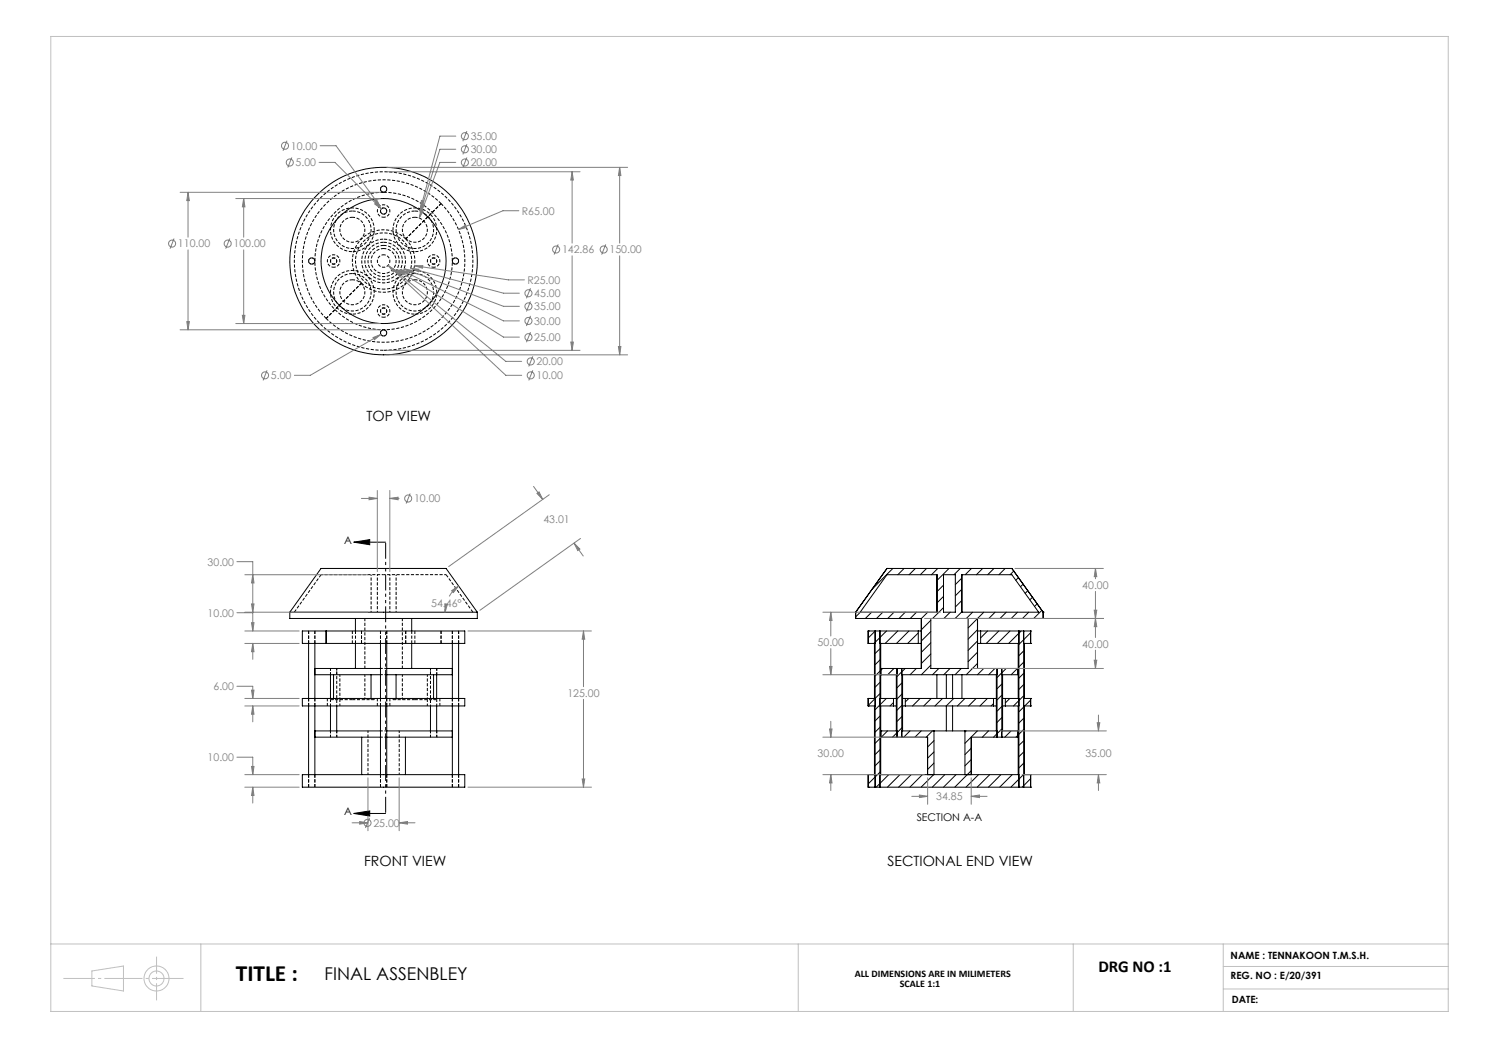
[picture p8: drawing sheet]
<svg xmlns="http://www.w3.org/2000/svg" width="594mm" height="420mm" viewBox="0 0 594 420" stroke-linecap="round" stroke-linejoin="round" font-family="sans-serif">
<g fill="none" stroke="#000" stroke-width=".4" stroke-dasharray="1.3 .6" stroke-dashoffset=".5" stroke-linecap="butt">
<path d="M152.6 76.5a1.25 1.25 0 0 0 2-.4 1.25 1.25 0 0 0-1.2-1.7 1.25 1.25 0 0 0-1.1 1.8l.3 .3M153.4 76.9a1.25 1.25 0 0 0 1.2-1.8 1.25 1.25 0 0 0-2.1-.3 1.25 1.25 0 0 0 .6 2.1h.3M152.4 85.1a1.25 1.25 0 0 0 2.1 0 1.25 1.25 0 0 0-.9-1.9 1.25 1.25 0 0 0-1.4 1.6l.2 .3M153.4 83.2a1.25 1.25 0 0 0-1.1 1.7 1.25 1.25 0 0 0 2.1 .3 1.25 1.25 0 0 0-.6-2h-.4M124.7 105.7a1.25 1.25 0 0 0 1.1-1.8 1.25 1.25 0 0 0-2-.3 1.25 1.25 0 0 0 .5 2l.4 .1M125.6 103.5a1.25 1.25 0 0 0-2.1 .5 1.25 1.25 0 0 0 1.3 1.7 1.25 1.25 0 0 0 1-1.9l-.2-.3M133.4 105.7a1.25 1.25 0 0 0 1.2-1.8 1.25 1.25 0 0 0-2.1-.3 1.25 1.25 0 0 0 .6 2l.3 .1M133.4 103.2a1.25 1.25 0 0 0-1.1 1.7 1.25 1.25 0 0 0 2.1 .3 1.25 1.25 0 0 0-.6-2h-.4M153.4 115.7a11.2 11.2 0 0 1-9.9-16.6 11.2 11.2 0 0 1 19.3-.9 11.2 11.2 0 0 1-8.3 17.4l-1.1 .1M173.4 105.7a1.25 1.25 0 0 0 1.2-1.8 1.25 1.25 0 0 0-2.1-.3 1.25 1.25 0 0 0 .6 2l.3 .1M173.4 103.2a1.25 1.25 0 0 0-1.1 1.7 1.25 1.25 0 0 0 2.1 .3 1.25 1.25 0 0 0-.6-2h-.4M181.3 105.3a1.25 1.25 0 0 1 .5-2.1 1.25 1.25 0 0 1 1.6 1.3 1.25 1.25 0 0 1-1.8 1l-.3-.2"/>
<path d="M182.2 105.7a1.25 1.25 0 0 0 1.1-1.8 1.25 1.25 0 0 0-2-.3 1.25 1.25 0 0 0 .5 2l.4 .1M153.4 134.4a1.25 1.25 0 0 0 1.2-1.8 1.25 1.25 0 0 0-2.1-.3 1.25 1.25 0 0 0 .6 2.1h.3M153.4 125.7a1.25 1.25 0 0 0 1.2-1.8 1.25 1.25 0 0 0-2.1-.3 1.25 1.25 0 0 0 .6 2l.3 .1M153.4 123.2a1.25 1.25 0 0 0-1.1 1.7 1.25 1.25 0 0 0 2.1 .3 1.25 1.25 0 0 0-.6-2h-.4M154.3 132.3a1.25 1.25 0 0 1-.4 2 1.25 1.25 0 0 1-1.7-1.2 1.25 1.25 0 0 1 1.8-1l.3 .2M128.4 229.9h25M153.4 229.9h25M147.2 292.4v17.5M159.7 309.9v-17.5"/>
</g>
<g fill="none" stroke="#000" stroke-width=".4" stroke-dasharray="1.3 .6" stroke-dashoffset=".3" stroke-linecap="butt">
<path d="M132.2 267.4v2.5M132.2 279.9v2.5M134.7 269.9v-2.5M154.7 267.4h-2.5M154.7 269.9h-2.5M170.9 279.9v2.5M172.2 267.4v2.5M174.7 269.9v-2.5M132.2 292.4v2.5M134.7 294.9v-2.5M135.9 282.4v-2.5M152.2 294.9h2.5"/>
<path d="M152.2 292.4h2.5M172.2 292.4v2.5M174.7 294.9v-2.5M174.7 282.4v-2.5"/>
</g>
<g fill="none" stroke="#000" stroke-width=".4" stroke-dasharray="1.3 .6" stroke-linecap="butt">
<path d="M153.4 76.9a27.5 27.5 0 0 1 24.1 40.8 27.5 27.5 0 0 1-47.3 1.4 27.5 27.5 0 0 1 21.5-42.1l1.7-.1M128.4 229.9l-10.7 15M123.4 252.4v5M125.9 257.4v-5M140.9 252.4v5M142.2 252.4v5M144.6 257.4v-5M144.6 252.4v5M152.2 252.4v5M154.7 257.4v-5M162.3 257.4v-5M162.3 252.4v5"/>
<path d="M164.7 257.4v-5M165.9 257.4v-5M176.4 257.4v-5M176.4 252.4v5M180.9 252.4v5M183.4 257.4v-5M189.2 244.9l-10.8-15M132.2 279.4v.5M133.4 279.4v.5M148.4 279.9v-.5M149.7 279.9v-.5M157.2 279.4v.5"/>
<path d="M158.4 279.4v.5M173.4 279.9v-.5M174.7 279.9v-.5M123.4 309.9v5M125.9 314.9v-5M152.2 309.9v5M154.7 314.9v-5M180.9 309.9v5M183.4 314.9v-5"/>
</g>
<g fill="none" stroke="#000" stroke-width=".4" stroke-dasharray="1.3 .6" stroke-dashoffset=".1" stroke-linecap="butt">
<path d="M153.4 98.2a6.2 6.2 0 0 1 5.6 9.1 6.2 6.2 0 0 1-10.7 .7 6.2 6.2 0 0 1 4.3-9.8h.8M176.4 81.4a32.5 32.5 0 0 1 0 46 32.5 32.5 0 0 1-45.9 0M176.4 81.4a32.5 32.5 0 0 0-45.9 0 32.5 32.5 0 0 0 0 46M144.6 113.2a12.5 12.5 0 0 0 17.7 0 12.5 12.5 0 0 0 0-17.6M144.6 113.2a12.5 12.5 0 0 1 0-17.6 12.5 12.5 0 0 1 17.7 0M123.4 279.4v3M130.9 279.4v3M132.2 279.9h8.7M140.9 279.9h8.8M150.9 279.4v3M152.2 279.4v3M157.2 279.9h8.7"/>
<path d="M165.9 279.9h8.8M180.9 279.4v3M125.9 282.4v-3M154.7 282.4v-3M155.9 282.4v-3M175.9 282.4v-3M183.4 282.4v-3"/>
</g>
<path d="M148.4 229.9v15M150.9 229.9v15M155.9 244.9v-15M158.4 244.9v-15M172.2 267.4v15M134.7 282.4v-15" fill="none" stroke="#000" stroke-width=".4" stroke-dasharray="1.3 .6" stroke-dashoffset=".8" stroke-linecap="butt"/>
<path d="M153.4 86.9a2.5 2.5 0 0 0 2.3-3.6 2.5 2.5 0 0 0-4.2-.4 2.5 2.5 0 0 0 1.4 4h.5M133.4 106.9a2.5 2.5 0 0 0 2.3-3.6 2.5 2.5 0 0 0-4.2-.4 2.5 2.5 0 0 0 1.4 4h.5M153.4 101.9a2.5 2.5 0 0 1 2.3 3.6 2.5 2.5 0 0 1-4.2 .4 2.5 2.5 0 0 1 1.4-3.9l.5-.1M173.4 106.9a2.5 2.5 0 0 0 2.3-3.6 2.5 2.5 0 0 0-4.2-.4 2.5 2.5 0 0 0 1.4 4h.5M153.4 126.9a2.5 2.5 0 0 0 2.3-3.6 2.5 2.5 0 0 0-4.2-.4 2.5 2.5 0 0 0 1.4 4h.5M135.9 269.9v10M145.9 279.9v-10M160.9 269.9v10M170.9 279.9v-10" fill="none" stroke="#000" stroke-width=".4" stroke-dasharray="1.3 .6" stroke-dashoffset=".4" stroke-linecap="butt"/>
<path d="M140.9 86.9a5 5 0 0 1 4.5 7.3 5 5 0 0 1-8.5 .6 5 5 0 0 1 3.3-7.8l.7-.1M153.4 99.4a5 5 0 0 1 4.5 7.3 5 5 0 0 1-8.5 .6 5 5 0 0 1 3.3-7.8l.7-.1M162.3 95.6l14.1-14.2M165.9 86.9a5 5 0 0 1 4.5 7.3 5 5 0 0 1-8.5 .6 5 5 0 0 1 3.3-7.8l.7-.1M140.9 111.9a5 5 0 0 1 4.5 7.3 5 5 0 0 1-8.5 .6 5 5 0 0 1 3.3-7.8l.7-.1M165.9 111.9a5 5 0 0 1 4.5 7.3 5 5 0 0 1-8.5 .6 5 5 0 0 1 3.3-7.8l.7-.1M130.5 127.4l14.1-14.2M145.9 247.4v20M160.9 267.4v-20" fill="none" stroke="#000" stroke-width=".4" stroke-dasharray="1.3 .6" stroke-dashoffset=".2" stroke-linecap="butt"/>
<g fill="none" stroke="#000" stroke-width=".4">
<path d="M141.5 216.9l6.4-1.1v2.1zM141.5 216.9h12.7M354.8 227.4h.1M354.8 227.4h50l12.5 17.5M354.8 227.4l-12.5 17.5M354.8 229.9h20v15h-30.7zM357.2 227.4l-8.3 8.3M361.6 227.4l-2.5 2.5M366.1 227.4l-2.5 2.5M370.6 227.4l-2.5 2.5M375.1 227.4l-2.5 2.5M377.4 234.1l-2.6 2.5"/>
<path d="M377.4 238.6l-2.6 2.5M377.4 229.9h4.7v15h-4.7zM379.6 227.4l-4.8 4.7M384.1 227.4l-2.5 2.5M384.7 231.3l-2.6 2.5M384.7 235.7l-2.6 2.6M384.7 229.9h20l10.8 15h-30.8zM384.8 229.9v15M388.6 227.4l-2.5 2.5M393.1 227.4l-2.5 2.5M397.6 227.4l-2.5 2.5M402.1 227.4l-2.5 2.5"/>
<path d="M404.7 227.4l12.6 17.5M405.5 228.4l-1.5 1.5M407.4 231.1l-1.1 1M409.3 233.7l-1.1 1M411.1 236.3l-1 1M413 238.9l-1.1 1M115.9 244.9v2.5h75v-2.5M115.9 244.9h75M115.9 244.9l12.5-17.5h50l12.5 17.5M123.4 257.4v22M125.9 257.4v22M130.5 252.4h55.4v5h-55.4"/>
<path d="M130.5 252.4h-9.6v5h9.6M130.5 252.4v5M142.2 247.4v5M142.2 257.4v10M152.2 257.4v22M154.7 257.4v22M164.7 247.4v5M164.7 257.4v10M180.9 257.4v22M183.4 257.4v22M342.3 247.4h.1M342.3 244.9h.1"/>
<path d="M342.3 244.9v2.5M342.3 247.4h26.2M344.1 244.9l-1.8 1.9M347.3 257.4h.1M347.3 252.4h.1M347.3 252.4v5M347.3 257.4h2.8M347.3 252.4h20M348.7 244.9l-2.6 2.5M349.8 257.4v22M350.1 252.4l-2.8 2.8M350.1 252.4v62.5"/>
<path d="M350.1 252.4h.1M352 259.5l-1.9 1.9M352 252.4v62.5M352 257.4h15.3M352.3 257.4v22M353.1 244.9l-2.5 2.5M354.6 252.4l-5 5M357.6 244.9l-2.5 2.5M359.1 252.4l-5 5M362.1 244.9l-2.5 2.5M363.6 252.4l-5 5M366.6 244.9l-2.5 2.5"/>
<path d="M367.3 257.4h1.2M367.3 252.4h1.2M367.3 253.2l-4.2 4.2M367.3 252.4v5M368.5 247.4v20h-16.2M371.1 244.9l-2.6 2.5M372.3 248.1l-3.8 3.8M372.3 252.6l-3.8 3.8M372.3 257.1l-3.8 3.8M372.3 247.4h14.9v20h-14.9zM377.4 243l-4.3 4.4M380.1 244.9l-2.5 2.5"/>
<path d="M384.7 240.2l-2.6 2.6M384.7 244.7l-2.6 2.7M389 244.9l-2.5 2.5M391 247.4l-3.8 3.8M391 251.9l-3.8 3.8M391 256.4l-3.8 3.8M391 247.4v20h16.3M391 247.4h26.3M391 257.4h1.3M391 252.4h1.3M392.3 257.4h15.3M392.3 252.4h20"/>
<path d="M392.3 252.4v5M393.5 244.9l-2.5 2.5M395 252.4l-2.7 2.7M398 244.9l-2.5 2.5M399.5 252.4l-5 5M402.5 244.9l-2.5 2.5M404 252.4l-5 5M407 244.9l-2.5 2.5M407.3 257.4v22M407.6 252.4v62.5M408.5 252.4l-5 5M409.5 257.4h2.8"/>
<path d="M409.5 252.4v62.5M409.8 257.4v22M411.5 244.9l-2.5 2.5M412.3 252.4h.1M412.3 257.4h.1M412.3 253.1l-4.7 4.7M412.3 252.4v5M414.9 241.5l-1.1 1.1M416.7 244.1l-3.2 3.3M417.3 247.4h.1M417.3 244.9h.1M417.3 244.9v2.5"/>
<path d="M120.9 279.4h65v3h-65zM125.9 267.4h26.3M125.9 269.9h26.3M132.2 269.9v9.5M133.4 269.9v9.5M148.4 269.9v9.5M154.7 267.4h26.2M154.7 269.9h26.2M158.4 269.9v9.5M173.4 269.9v9.5M174.7 269.9v9.5M347.3 279.4h.1"/>
<path d="M347.3 279.4h2.8l-2.8 2.8M347.3 279.4v3M352 268.5l-1.9 1.9M352 273l-1.9 1.9M352 264l-1.9 1.9M352 277.5l-1.9 1.8M352 279.4h5.4M352.3 267.4h.1M352.3 269.9h.1M352.3 269.9h6.5M353.1 267.4l-.8 .8M354.5 279.4l-4.4 4.5"/>
<path d="M357.4 279.4h1.1M357.4 279.4v3M357.6 267.4l-2.5 2.5M358.5 269.9v22.5M358.8 267.4v27.5M360.7 267.4v27.5M360.7 269.9h38.1M360.7 273.2l-1.9 1.9M360.7 277.7l-1.9 1.9M361 279.4h1.1M361 269.9v22.5M362.1 267.4l-3.3 3.2"/>
<path d="M362.1 279.4h35.3M362.1 279.4v3M363.5 279.4l-1.4 1.4M366.5 267.4l-2.5 2.5M368 279.4l-3 3M372.3 261.6l-3.8 3.8M372.3 266.1l-3.8 3.8M372.5 279.4l-3 3M374.8 269.9v9.5M375.5 267.4l-2.5 2.5M377 279.4l-3 3M378.5 269.9v9.5"/>
<path d="M380 267.4l-2.5 2.5M381 269.9v9.5M381.5 279.4l-3 3v10M384.5 267.4l-2.5 2.5M384.8 269.9v9.5M386 279.4l-3 3M390.5 279.4l-3 3M391 260.9l-3.8 3.8M391 265.4l-4.5 4.5M393.5 267.4l-2.5 2.5M395 279.4l-3 3M397.4 279.4h1.1"/>
<path d="M397.4 279.4v3M398 267.4l-2.5 2.5M398.5 269.9v22.5M398.8 267.4v27.5M400.7 273.6l-1.9 1.9M400.7 278.1l-1.9 1.9M400.7 267.4v27.5M400.7 269.9h6.6M401 279.4h1.1M401 269.9v22.5M402.1 279.4h5.5M402.1 279.4v3"/>
<path d="M402.5 267.4l-3.7 3.6M403.9 279.4l-1.8 1.8M407 267.4l-2.5 2.5M407.2 267.4v2.5M409.5 260.4l-1.9 1.9M409.5 273.8l-1.9 1.9M409.5 278.3l-4.1 4.1M409.5 264.9l-1.9 1.9M409.5 269.4l-1.9 1.8M409.5 279.4h2.8M412.3 279.4h.1M412.3 279.4v3"/>
<path d="M123.4 282.4v27.5M125.9 294.9h26.3M125.9 292.4h26.3M125.9 282.4v27.5M132.2 282.4v10M134.7 282.4v10M144.7 294.9v15M152.2 282.4v27.5M154.7 294.9h26.2M154.7 292.4h26.2M154.7 282.4v27.5M162.2 294.9v15"/>
<path d="M172.2 282.4v10M174.7 282.4v10M180.9 282.4v27.5M183.4 282.4v27.5M347.3 282.4h.1M347.3 282.4h2.8M349.8 282.4v27.5M352 286.4l-1.9 1.9M352 299.9l-1.9 1.9M352 291l-1.9 1.8M352 295.4l-1.9 1.9M352 282.4h5.4"/>
<path d="M352.3 294.9h.1M352.3 292.4h.1M352.3 282.4v27.5M352.3 294.9h18.8v15M352.3 292.4h6.5M355 292.4l-2.5 2.5M357.4 281l-1.4 1.4M357.4 282.4h1.1M360.7 292.4h12.9M360.7 291.2l-3.7 3.7M360.7 282.2l-1.9 1.9M360.7 286.7l-1.9 1.9"/>
<path d="M361 282.4h1.1M362.1 282.4h35.3M364 292.4l-2.5 2.5M368.5 292.4l-2.5 2.5M371 294.9v15M373 292.4l-2.5 2.5M373.6 292.4h12.4M373.6 296.3l-2.5 2.5M373.6 292.4v17.5M381 282.4v10M386 292.4h12.8M386 292.4v17.5"/>
<path d="M386.4 292.4l-.4 .5M388.5 299.3l-2.5 2.6M390.9 292.4l-4.9 4.9M395.4 292.4l-2.5 2.5M397.4 281.4l-.9 1M397.4 282.4h1.1M400.7 282.6l-1.9 1.9M400.7 287.1l-1.9 1.9M400.7 291.6l-3.3 3.3M400.7 292.4h6.6M401 282.4h1.1M402.1 282.4h5.5"/>
<path d="M404.4 292.4l-2.5 2.5M407.2 294l-.8 .9M407.2 292.4v2.5M407.3 282.4v27.5M407.3 294.9h-18.8v15M409.5 287.3l-1.9 1.9M409.5 291.8l-1.9 1.9M409.5 282.8l-1.9 1.9M409.5 296.3l-1.9 1.9M409.5 282.4h2.8M409.8 282.4v27.5M412.3 282.4h.1"/>
<path d="M412.3 280l-2.4 2.4M120.9 309.9h65v5h-65zM347.3 309.9h.1M347.3 314.9h.1M347.3 309.9v5M347.3 314.9h65M347.3 309.9h2.8M352 308.9l-4.7 4.7M352 304.4l-1.9 1.9M352 309.9h55.6M355.5 309.9l-5 5M360 309.9l-5 5"/>
<path d="M364.5 309.9l-5.1 5M368.9 309.9l-4.9 5M373.6 309.8l-5.2 5.1M373.6 305.2l-2.5 2.6M373.6 300.8l-2.5 2.5M377.9 309.9l-5 5M382.4 309.9l-5 5M388.5 303.8l-2.5 2.5M388.5 308.3l-6.6 6.6M391.4 309.9l-5 5M395.9 309.9l-5 5M400.4 309.9l-5 5"/>
<path d="M404.9 309.9l-5 5M409.5 305.3l-1.9 1.9M409.5 309.8l-5.1 5.1M409.5 300.8l-1.9 1.9M409.5 309.9h2.8M412.3 309.9h.1M412.3 314.9h.1M412.3 311.4l-3.5 3.5M412.3 309.9v5M141.5 325.4l6.4-1v2zM141.5 325.4h12.7"/>
<circle cx="153.4" cy="104.4" r="25"/>
<circle cx="153.4" cy="104.4" r="37.5"/>
</g>
<path d="M140.9 84.4a7.5 7.5 0 0 1 6.7 11 7.5 7.5 0 0 1-12.8 .8 7.5 7.5 0 0 1 5.2-11.7l.9-.1M153.4 96.9a7.5 7.5 0 0 1 6.7 11 7.5 7.5 0 0 1-12.8 .8 7.5 7.5 0 0 1 5.2-11.7l.9-.1M165.9 84.4a7.5 7.5 0 0 1 6.7 11 7.5 7.5 0 0 1-12.8 .8 7.5 7.5 0 0 1 5.2-11.7l.9-.1M140.9 109.4a7.5 7.5 0 0 1 6.7 11 7.5 7.5 0 0 1-12.8 .8 7.5 7.5 0 0 1 5.2-11.7l.9-.1M165.9 109.4a7.5 7.5 0 0 1 6.7 11 7.5 7.5 0 0 1-12.8 .8 7.5 7.5 0 0 1 5.2-11.7l.9-.1M153.4 140.1a35.7 35.7 0 0 0 31.3-53 35.7 35.7 0 0 0-61.5-1.7 35.7 35.7 0 0 0 28.3 54.7h1.9" fill="none" stroke="#000" stroke-width=".4" stroke-dasharray="1.3 .6" stroke-dashoffset="-.1" stroke-linecap="butt"/>
<path d="M153.4 95.7a8.7 8.7 0 0 1 7.8 12.8 8.7 8.7 0 0 1-15 .8 8.7 8.7 0 0 1 6.3-13.6h.9M140.9 100.7a8.7 8.7 0 0 0 7.8-12.9 8.7 8.7 0 0 0-15-.8 8.7 8.7 0 0 0 6.3 13.6l.9 .1M165.9 100.7a8.7 8.7 0 0 0 7.8-12.9 8.7 8.7 0 0 0-15-.8 8.7 8.7 0 0 0 6.3 13.6l.9 .1M140.9 125.7a8.7 8.7 0 0 0 7.8-12.9 8.7 8.7 0 0 0-15-.8 8.7 8.7 0 0 0 6.3 13.6l.9 .1M165.9 125.7a8.7 8.7 0 0 0 7.8-12.9 8.7 8.7 0 0 0-15-.8 8.7 8.7 0 0 0 6.3 13.6l.9 .1" fill="none" stroke="#000" stroke-width=".4" stroke-dasharray="1.3 .6" stroke-dashoffset="-.2" stroke-linecap="butt"/>
<g fill="none" stroke="#808080" stroke-width=".4">
<path d="M114.8 56.3l-1.6 4M128.1 58.3h6.3l17.5 24.1M182.3 54.5h-6.3l-7.8 29M182.3 59.7h-6.3l-7.8 25.1M186.8 52.4l-1.7 4.1M186.8 57.7l-1.7 4.1M72 76.9h80.2M75.2 76.9l.5 3.3h-1zM75.2 76.9v18M94.3 79.4h57.9M97.5 79.4l.5 3.3h-1.1zM97.5 79.4v15.5"/>
<path d="M116.7 63l-1.6 4M127.6 65h6.4l18.5 18.6M154.7 66.9h96.3M154.7 68.7h77.3M182.3 65h-6.3l-8.3 22.3M186.8 63l-1.7 4M228.8 68.7l.5 3.3h-1zM228.8 68.7v28.5M247.9 66.9l.5 3.3h-1zM247.9 66.9v30.3M69.6 95.4l-1.6 4.1M75.2 100v31.9"/>
<path d="M91.9 95.4l-1.6 4.1M97.5 100v29.4M149.6 80l.8-.6 1.5 3zM150.6 80.8l1.9 2.8-2.6-2zM168.3 84l1 .3-1.6 3zM168.6 80.2l.9 .2-1.3 3.1zM168.7 81.5l.9 .3-1.4 3zM183.4 91.8l2.8-1.8 .4 1zM207.5 84.3h-6.3l-17.8 7.5M223.3 97.8l-1.6 4M242.3 97.8l-1.6 4M155.3 106.1l2.7 1.9-.7 .7z"/>
<path d="M155.3 106.1l47 44h6.4M157.3 107.6l2.9 1.7-.7 .8zM157.3 107.6l45 37h6.4M158.7 107.8l3 1.3-.5 .9zM158.7 107.8l42.7 27h6.4M160.1 107.8l3.2 1-.4 .9zM160.1 107.8l41.3 20.6h6.4M161.6 107.5l3.3 .7-.4 1zM161.6 107.5l39.8 15h6.4M164.3 107.3l3.3 .4-.2 1zM164.3 107.3l37.1 10h6.4M165.8 106.3h3.3l-.1 1z"/>
<path d="M165.8 106.3l37.6 5.7h6.4M212.2 115.3l-1.6 4M228.8 102.3v37.8M247.9 102.3v39.6M72 131.9h80.2M74.7 128.6h1l-.5 3.3zM94.3 129.4h57.9M96.9 126.1h1.1l-.5 3.3zM149.2 135l3.1-1.2-2.5 2.1zM152.3 133.8l-28.2 16.3h-6.3M212.2 120.6l-1.6 4M212.2 126.3l-1.6 4.1"/>
<path d="M212.2 132.9l-1.6 4M228.3 136.8h1l-.5 3.3zM247.4 138.6h1l-.5 3.3zM106.8 148.1l-1.6 4.1M154.7 141.9h96.3M154.7 140.1h77.3M213.1 142.5l-1.6 4.1M213.1 148.1l-1.6 4.1M144.6 199.4h6.3M147.6 198.9l3.3 .5-3.3 .5zM150.9 196.2v32.4M155.9 199.4l3.3-.5v1z"/>
<path d="M155.9 196.2v32.4M155.9 199.4h3.7M164.1 197.4l-1.6 4M213.4 194.6l3.7 5.2M214.8 197.4l.8-.6 1.5 3zM219.7 197.9l-40.2 28.7M229.6 217.3l2.4 2.3-.9 .6zM229.6 217.3l3.7 5.1M232.2 215.4l-40.3 28.7M94.8 224.7h6.3v20.2M97.9 229.9h49.2M101.1 229.9l.5 3.3h-1z"/>
<path d="M180.7 236.3l2.7-1.9-2 2.6zM183.4 234.4l-2.2 2.1-1.5 2.1M406 227.4h35.4M438.2 227.4l.5 3.3h-1zM438.2 227.4v4.1M438.2 236.6v18.4M94.8 245.1h6.3v7.3M97.9 252.4h21.8M97.9 257.4h21.8M97.9 244.9h49.2M100.6 249.1h1l-.5 3.3zM100.6 241.6h1l-.5 3.3z"/>
<path d="M101.1 257.4l.5 3.3h-1zM101.1 257.4v6.3M177.9 241.5l1.1 .2-1 3.2zM178.1 243.6l-.1 1.3M187.2 252.4h49.4M233.4 252.4l.5 3.3h-1zM233.4 252.4v22.3M329.1 244.9h47M332.3 244.9l.5 3.3h-1zM332.3 244.9v9.5M332.3 259.5v10.4M369.8 247.4h71.6"/>
<path d="M437.7 244.1h1l-.5 3.3zM438.2 247.4l.5 3.3h-1zM94.8 274.5h6.3v4.9M97.9 279.4h21.8M100.6 276.1h1l-.5 3.3zM233.4 279.7v35.2M329.1 269.9h30.3M331.8 266.6h1l-.5 3.3zM388.5 267.4h52.9M437.7 264.1h1l-.5 3.3zM438.2 260.1v7.3M97.9 282.4h21.8"/>
<path d="M101.1 282.4l.5 3.3h-1zM101.1 282.4v6.3M329.1 294.9h40.7M331.8 291.6h1l-.5 3.3zM332.3 288.5v6.4M400.1 292.4h42.5M438.9 289.1h1l-.5 3.3zM439.4 286v6.4M94.8 302.9h6.3v7M97.9 314.9h21.8M97.9 309.9h21.8M100.6 306.6h1l-.5 3.3z"/>
<path d="M101.1 314.9l.5 3.3h-1zM101.1 314.9v6.3M147.2 311.1v21.2M159.7 311.1v21.2M187.2 314.9h49.4M232.9 311.6h1l-.5 3.3zM329.1 309.9h40.7M332.3 309.9l.5 3.3h-1zM332.3 309.9v6.3M364.7 318.5h6.4M367.8 318l3.3 .5-3.3 .5zM371.1 311.1v10.6"/>
<path d="M388.5 318.5l3.3-.5v1zM388.5 311.1v10.6M388.5 318.5h6.3M408.8 309.9h33.8M439.4 309.9l.5 3.3h-1zM439.4 309.9v6.3M140.8 329.1h6.4M143.9 328.6l3.3 .5-3.3 .6zM147.8 327.1l-1.6 4.1M159.7 329.1l3.3-.5v1.1zM159.7 329.1h6.3"/>
<circle cx="114" cy="58.3" r="1.41"/>
<circle cx="185.9" cy="54.5" r="1.42"/>
<circle cx="185.9" cy="59.7" r="1.41"/>
<circle cx="115.9" cy="65" r="1.41"/>
<circle cx="185.9" cy="65" r="1.41"/>
<circle cx="68.8" cy="97.4" r="1.4"/>
<circle cx="91.1" cy="97.4" r="1.41"/>
<circle cx="222.5" cy="99.8" r="1.41"/>
<circle cx="241.5" cy="99.8" r="1.41"/>
<circle cx="211.4" cy="117.3" r="1.42"/>
<circle cx="211.4" cy="122.6" r="1.42"/>
<circle cx="211.4" cy="128.4" r="1.42"/>
<circle cx="211.4" cy="134.9" r="1.42"/>
<circle cx="106" cy="150.1" r="1.41"/>
<circle cx="212.3" cy="144.6" r="1.42"/>
<circle cx="212.3" cy="150.1" r="1.41"/>
<circle cx="163.3" cy="199.4" r="1.41"/>
<circle cx="147" cy="329.2" r="1.41"/>
</g>
<g fill="none" stroke="#c0c0c0" stroke-width=".4">
<path d="M20.3 14.6h559v390h-559zM20.3 377.6h559M80.3 377.6v27M319.3 377.6v27M429.3 377.6v27M489.3 377.6v27M36.8 388.4l12.6-2v10l-12.6-2zM489.3 386.6h90M489.3 395.6h90"/>
<circle cx="62.6" cy="391.4" r="5"/>
<circle cx="62.6" cy="391.4" r="3"/>
</g>
<path d="M154.3 216.9v108.5" fill="none" stroke="#000" stroke-width=".4" stroke-dasharray="6.3 1.3 1.3 1.3 1.3 1.3" stroke-dashoffset="-.3" stroke-linecap="butt"/>
<path d="M25.3 391.4h48.1" fill="none" stroke="#c0c0c0" stroke-width=".4" stroke-dasharray="15.2 1.3 1.3 1.3" stroke-dashoffset="2.6" stroke-linecap="butt"/>
<path d="M62.6 382.6v17.5" fill="none" stroke="#c0c0c0" stroke-width=".4" stroke-dasharray="15.2 1.3 1.3 1.3" stroke-dashoffset="8.4" stroke-linecap="butt"/>
<path d="M141.5 216.9l6.4-1.1v2.1zM141.5 325.4l6.4-1v2z" fill="#000"/>
<path d="M147.6 198.9l3.3 .5-3.3 .5zM155.9 199.4l3.3-.5v1zM229.6 217.3l2.4 2.3-.9 .6zM214.8 197.4l.8-.6 1.5 3zM180.7 236.3l2.7-1.9-2 2.6zM177.9 241.5l1.1 .2-1 3.2zM233.4 252.4l.5 3.3h-1zM232.9 311.6h1l-.5 3.3zM100.6 249.1h1l-.5 3.3zM101.1 257.4l.5 3.3h-1zM100.6 276.1h1l-.5 3.3zM101.1 282.4l.5 3.3h-1zM100.6 306.6h1l-.5 3.3zM101.1 314.9l.5 3.3h-1zM101.1 229.9l.5 3.3h-1zM100.6 241.6h1l-.5 3.3zM143.9 328.6l3.3 .5-3.3 .6zM159.7 329.1l3.3-.5v1.1zM247.9 66.9l.5 3.3h-1zM247.4 138.6h1l-.5 3.3zM228.8 68.7l.5 3.3h-1zM228.3 136.8h1l-.5 3.3zM183.4 91.8l3.2-.8-.4-1zM75.2 76.9l.5 3.3h-1zM74.7 128.6h1l-.5 3.3zM97.5 79.4l.5 3.3h-1.1zM96.9 126.1h1.1l-.5 3.3zM149.2 135l.6 .9 2.5-2.1zM165.8 106.3l3.2 1 .1-1zM164.3 107.3l3.1 1.4 .2-1zM161.6 107.5l2.9 1.7 .4-1zM160.1 107.8l2.8 1.9 .4-.9zM158.7 107.8l2.5 2.2 .5-.9zM157.3 107.6l2.2 2.5 .7-.8zM155.3 106.1l2 2.6 .7-.7zM149.6 80l2.3 2.4-1.5-3zM150.6 80.8l-.7 .8 2.6 2zM168.6 80.2l-.4 3.3 1.3-3.1zM168.7 81.5l-.5 3.3 1.4-3zM168.3 84l-.6 3.3 1.6-3zM438.9 289.1h1l-.5 3.3zM439.4 309.9l.5 3.3h-1zM331.8 291.6h1l-.5 3.3zM332.3 309.9l.5 3.3h-1zM332.3 244.9l.5 3.3h-1zM331.8 266.6h1l-.5 3.3zM437.7 264.1h1l-.5 3.3zM438.2 247.4l.5 3.3h-1zM438.2 227.4l.5 3.3h-1zM437.7 244.1h1l-.5 3.3zM367.8 318l3.3 .5-3.3 .5zM388.5 318.5l3.3-.5v1z" fill="#808080"/>
<text font-size="9.3" x="94.3" y="392.4">TITLE :</text>
<text font-size="7.1" x="129.8" y="391.9">FINAL ASSENBLEY</text>
<text font-size="6.7" x="439.3" y="388.9">DRG NO :1</text>
<g font-size="5.6">
<text x="146.6" y="168.6">TOP VIEW</text>
<text x="145.6" y="346.4">FRONT VIEW</text>
<text x="355" y="346.4">SECTIONAL END VIEW</text>
</g>
<g font-size="4.2" fill="#808080">
<text x="116.4" y="59.8">10.00</text>
<text x="188.3" y="56">35.00</text>
<text x="188.3" y="61.3">30.00</text>
<text x="118.3" y="66.5">5.00</text>
<text x="188.3" y="66.5">20.00</text>
<text x="208.7" y="85.9">R65.00</text>
<text x="71.2" y="99">110.00</text>
<text x="93.4" y="99">100.00</text>
<text x="224.8" y="101.3">142.86</text>
<text x="243.8" y="101.3">150.00</text>
<text x="211" y="113.6">R25.00</text>
<text x="213.7" y="118.8">45.00</text>
<text x="213.7" y="124.1">35.00</text>
<text x="213.7" y="129.9">30.00</text>
<text x="213.7" y="136.4">25.00</text>
<text x="214.6" y="146.1">20.00</text>
<text x="108.4" y="151.7">5.00</text>
<text x="214.6" y="151.7">10.00</text>
<text x="165.6" y="200.9">10.00</text>
<text x="217.4" y="209.1">43.01</text>
<text x="83" y="226.3">30.00</text>
<text x="432.9" y="235.6">40.00</text>
<text x="172.5" y="242.7">54.46°</text>
<text x="83" y="246.7">10.00</text>
<text x="327.1" y="258.5">50.00</text>
<text x="432.9" y="259.1">40.00</text>
<text x="85.4" y="276.1">6.00</text>
<text x="227" y="278.8">125.00</text>
<text x="83" y="304.5">10.00</text>
<text x="327.1" y="302.8">30.00</text>
<text x="434.1" y="302.8">35.00</text>
<text x="374.5" y="320.1">34.85</text>
<text x="149.3" y="330.7">25.00</text>
</g>
<g font-size="4.2">
<text x="137.6" y="217.6">A</text>
<text x="137.6" y="326.1">A</text>
<text x="366.7" y="328.5">SECTION A-A</text>
</g>
<g font-size="4">
<text x="492.3" y="383.5">NAME : TENNAKOON T.M.S.H.</text>
<text x="341.9" y="390.9">ALL DIMENSIONS ARE IN MILIMETERS</text>
<text x="360" y="395">SCALE 1:1</text>
<text x="492.3" y="391.8">REG. NO : E/20/391</text>
<text x="492.7" y="401">DATE:</text>
</g>
</svg>
